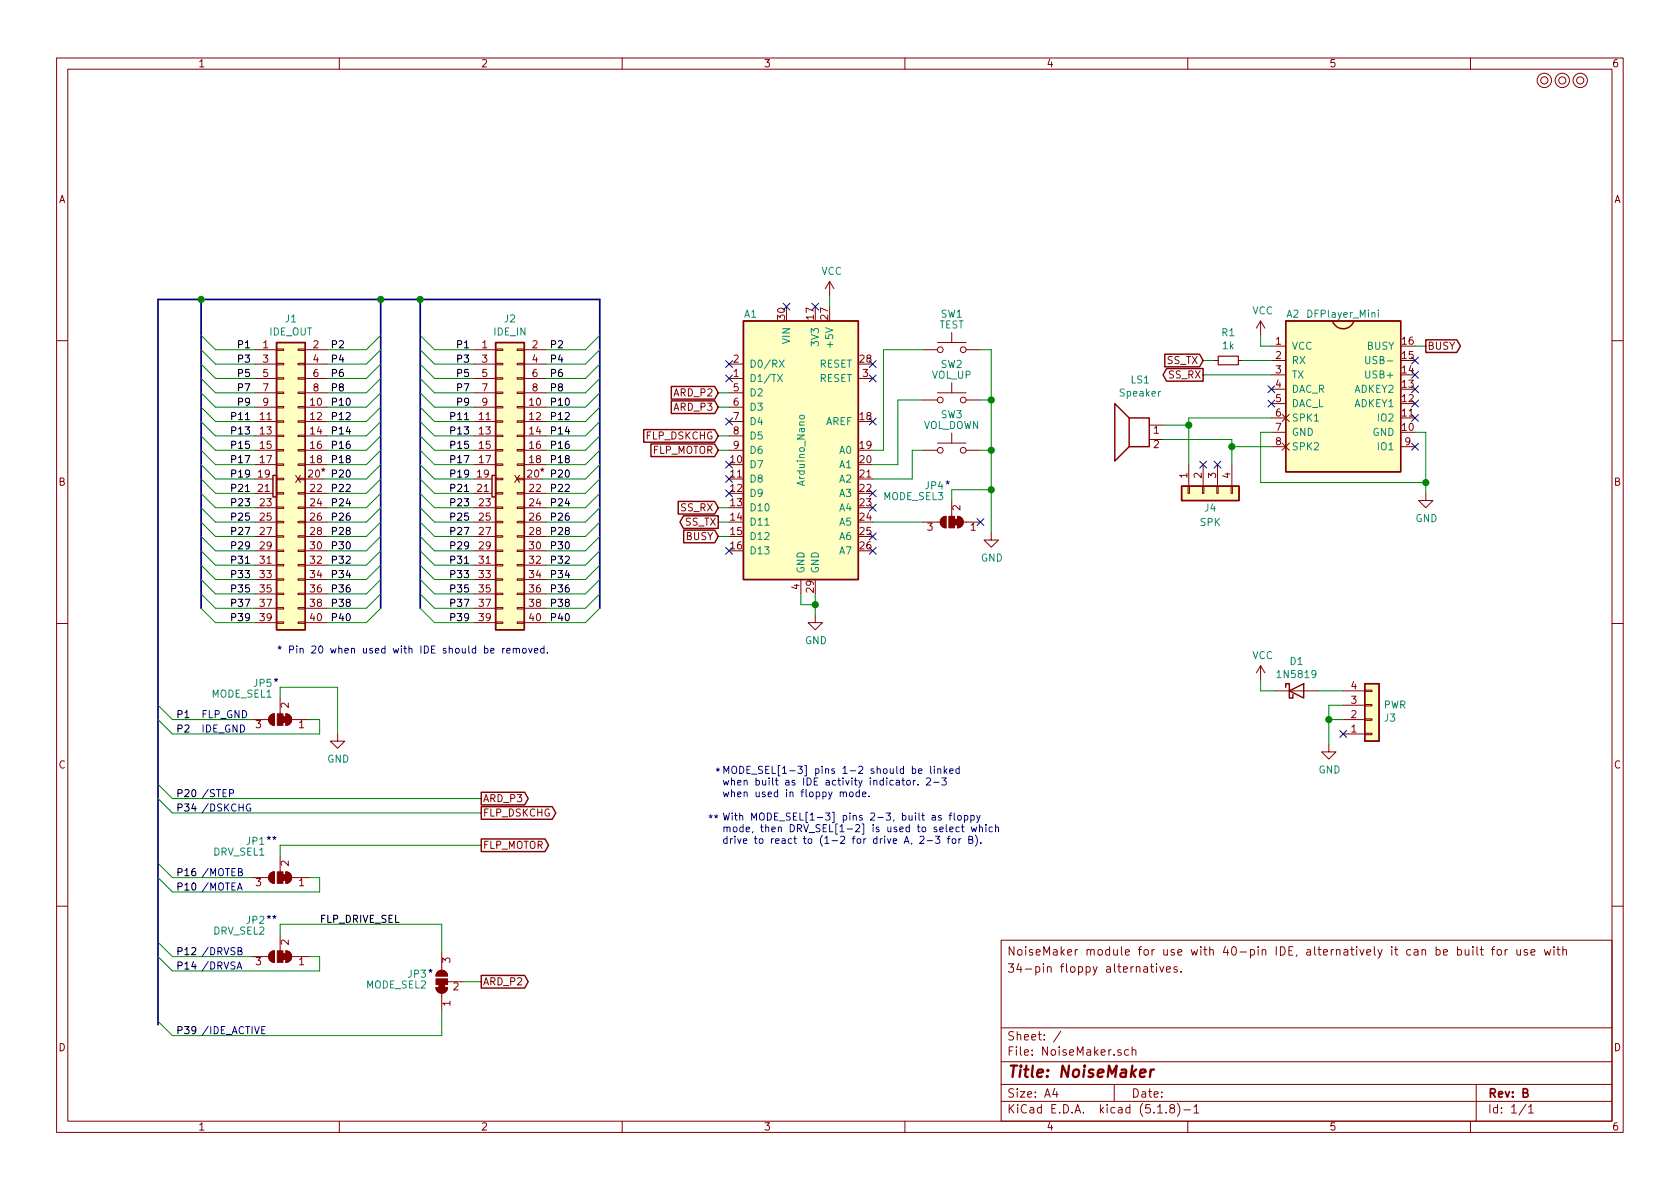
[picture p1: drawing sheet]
<svg xmlns="http://www.w3.org/2000/svg" width="297mm" height="210mm" viewBox="0 0 297 210" stroke-linecap="round" stroke-linejoin="round" font-family="sans-serif">
<g fill="none" stroke="#840000" stroke-width=".18">
<path d="M10 10.3h277v189.9h-277zM12 12.2h273v186.1h-273zM60 10.3v1.9M110 10.3v1.9M160 10.3v1.9M210 10.3v1.9M260 10.3v1.9M146.7 49.8l-.8 1.2M146.7 49.8v2.5M146.7 49.8l.7 1.2M168.3 58.8v1.8M222.9 56.8l-.8 1.2"/>
<path d="M222.9 56.8v2.5M222.9 56.8l.7 1.2M10 60.2h2M45.1 61.8h3.8M45.1 72h3.8M45.1 74.5h3.8M45.1 77.1h3.8M45.1 79.6h3.8M45.1 64.4h3.8M45.1 66.9h3.8M45.1 69.5h3.8M48.9 79.5h1.3v.3h-1.3z"/>
<path d="M48.9 77h1.3v.2h-1.3zM48.9 74.4h1.3v.3h-1.3zM48.9 71.9h1.3v.2h-1.3zM48.9 69.3h1.3v.3h-1.3zM48.9 66.8h1.3v.3h-1.3zM48.9 64.3h1.3v.2h-1.3zM48.9 61.7h1.3v.3h-1.3zM52.7 79.5h1.3v.3h-1.3zM52.7 77h1.3v.2h-1.3zM52.7 74.4h1.3v.3h-1.3zM52.7 71.9h1.3v.2h-1.3zM52.7 69.3h1.3v.3h-1.3z"/>
<path d="M52.7 66.8h1.3v.3h-1.3zM52.7 64.3h1.3v.2h-1.3zM52.7 61.7h1.3v.3h-1.3zM54 61.8h3.8M54 72h3.8M54 74.5h3.8M54 77.1h3.8M54 79.6h3.8M54 64.4h3.8M54 66.9h3.8M54 69.5h3.8M83.8 61.8h3.8"/>
<path d="M83.8 72h3.8M83.8 74.5h3.8M83.8 77.1h3.8M83.8 79.6h3.8M83.8 64.4h3.8M83.8 66.9h3.8M83.8 69.5h3.8M87.6 79.5h1.3v.3h-1.3zM87.6 77h1.3v.2h-1.3zM87.6 74.4h1.3v.3h-1.3zM87.6 71.9h1.3v.2h-1.3zM87.6 69.3h1.3v.3h-1.3z"/>
<path d="M87.6 66.8h1.3v.3h-1.3zM87.6 64.3h1.3v.2h-1.3zM87.6 61.7h1.3v.3h-1.3zM91.4 79.5h1.3v.3h-1.3zM91.4 77h1.3v.2h-1.3zM91.4 74.4h1.3v.3h-1.3zM91.4 71.9h1.3v.2h-1.3zM91.4 69.3h1.3v.3h-1.3zM91.4 66.8h1.3v.3h-1.3zM91.4 64.3h1.3v.2h-1.3zM91.4 61.7h1.3v.3h-1.3zM92.7 61.8h3.8"/>
<path d="M92.7 72h3.8M92.7 74.5h3.8M92.7 77.1h3.8M92.7 79.6h3.8M92.7 64.4h3.8M92.7 66.9h3.8M92.7 69.5h3.8M128.9 72h2.5M128.9 74.5h2.5M128.9 77.1h2.5M128.9 79.6h2.5M128.9 64.4h2.5"/>
<path d="M128.9 66.9h2.5M128.9 69.5h2.5M151.8 66.9h2.5M163.2 61.8h2.5M163.2 79.6h2.5M163.2 70.7h2.5M165.7 69.5h5.1M165.7 78.4h5.1M165.7 60.6h5.1M168.3 67.7v1.8M168.3 76.6v1.8M170.8 61.8h2.6"/>
<path d="M170.8 79.6h2.6M170.8 70.7h2.6M203.2 75.2h2.5M203.2 77.7h2.5M214.6 63.7h.8M218.9 63.7h.8M224.8 63.7h2.5M224.8 61.2h2.5M224.8 66.3h2.5M224.8 68.8h2.5M224.8 71.4h2.5M224.8 73.9h2.5"/>
<path d="M224.8 76.4h2.5M224.8 79h2.5M226.7 73.3l1.3 1.2M226.7 78.4l1.3 1.2M228 73.3l-1.3 1.2M228 78.4l-1.3 1.2M247.6 79h2.6M285 60.2h2M45.1 92.3h3.8M45.1 82.2h3.8M45.1 84.7h3.2M45.1 87.2h3.2"/>
<path d="M45.1 89.8h3.8M45.1 94.9h3.8M45.1 97.4h3.8M45.1 99.9h3.8M48.9 99.8h1.3v.3h-1.3zM48.9 97.3h1.3v.2h-1.3zM48.9 94.7h1.3v.3h-1.3zM48.9 92.2h1.3v.3h-1.3zM48.9 89.7h1.3v.2h-1.3zM48.9 87.1h1.3v.3h-1.3zM48.9 84.6h1.3v.2h-1.3zM48.9 82h1.3v.3h-1.3z"/>
<path d="M52.7 99.8h1.3v.3h-1.3zM52.7 97.3h1.3v.2h-1.3zM52.7 94.7h1.3v.3h-1.3zM52.7 92.2h1.3v.3h-1.3zM52.7 89.7h1.3v.2h-1.3zM52.7 87.1h1.3v.3h-1.3zM52.7 84.6h1.3v.2h-1.3zM52.7 82h1.3v.3h-1.3zM54 92.3h3.8M54 82.2h3.8M54 84.7h3.1M54 87.2h3.8"/>
<path d="M54 89.8h3.8M54 94.9h3.8M54 97.4h3.8M54 99.9h3.8M83.8 92.3h3.8M83.8 82.2h3.8M83.8 84.7h3.2M83.8 87.2h3.2M83.8 89.8h3.8M83.8 94.9h3.8M83.8 97.4h3.8M83.8 99.9h3.8"/>
<path d="M87.6 99.8h1.3v.3h-1.3zM87.6 97.3h1.3v.2h-1.3zM87.6 94.7h1.3v.3h-1.3zM87.6 92.2h1.3v.3h-1.3zM87.6 89.7h1.3v.2h-1.3zM87.6 87.1h1.3v.3h-1.3zM87.6 84.6h1.3v.2h-1.3zM87.6 82h1.3v.3h-1.3zM91.4 99.8h1.3v.3h-1.3zM91.4 97.3h1.3v.2h-1.3zM91.4 94.7h1.3v.3h-1.3zM91.4 92.2h1.3v.3h-1.3z"/>
<path d="M91.4 89.7h1.3v.2h-1.3zM91.4 87.1h1.3v.3h-1.3zM91.4 84.6h1.3v.2h-1.3zM91.4 82h1.3v.3h-1.3zM92.7 92.3h3.8M92.7 82.2h3.8M92.7 84.7h3.2M92.7 87.2h3.8M92.7 89.8h3.8M92.7 94.9h3.8M92.7 97.4h3.8M92.7 99.9h3.8"/>
<path d="M163.2 92.3h3M166.6 91.5l.7-.2v2a1.02 1.02 0 0 1-1-.6 1.02 1.02 0 0 1 .3-1.2zM168.3 88.5v2.8M169.3 91.3a1.02 1.02 0 0 1 1 1 1.02 1.02 0 0 1-1 1zM170.3 92.3h3.1M175.3 94.2v1.3h1.2l-1.2 1.3-1.3-1.3h1.3M210.1 86h.2v1.2h-.2zM210.2 82.2v3.8M212.6 86h.3v1.2h-.3zM212.7 82.2v3.8M215.1 86h.3v1.2h-.3zM215.3 82.2v3.8"/>
<path d="M217.7 86h.2v1.2h-.2zM217.8 82.2v3.8M252.1 87.2v1.3h1.3l-1.3 1.3-1.3-1.3h1.3M10 110.3h2M45.1 102.5h3.8M45.1 105h3.8M45.1 107.6h3.8M45.1 110.1h3.8M48.9 110h1.3v.2h-1.3zM48.9 107.4h1.3v.3h-1.3zM48.9 104.9h1.3v.3h-1.3zM48.9 102.4h1.3v.2h-1.3z"/>
<path d="M52.7 110h1.3v.2h-1.3zM52.7 107.4h1.3v.3h-1.3zM52.7 104.9h1.3v.3h-1.3zM52.7 102.4h1.3v.2h-1.3zM54 102.5h3.8M54 105h3.8M54 107.6h3.8M54 110.1h3.8M83.8 102.5h3.8M83.8 105h3.8M83.8 107.6h3.8M83.8 110.1h3.8"/>
<path d="M87.6 110h1.3v.2h-1.3zM87.6 107.4h1.3v.3h-1.3zM87.6 104.9h1.3v.3h-1.3zM87.6 102.4h1.3v.2h-1.3zM91.4 110h1.3v.2h-1.3zM91.4 107.4h1.3v.3h-1.3zM91.4 104.9h1.3v.3h-1.3zM91.4 102.4h1.3v.2h-1.3zM92.7 102.5h3.8M92.7 105h3.8M92.7 107.6h3.8M92.7 110.1h3.8"/>
<path d="M141.6 102.5v2.5M144.1 108.8v1.3h1.3l-1.3 1.3-1.2-1.3h1.2M222.9 117.7v2.6M222.9 117.7l-.8 1.3M222.9 117.7l.7 1.3M285 110.3h2M44.4 127.2h3.1M47.7 126.6l.5-.3 .3-.1v2.1a1.03 1.03 0 0 1-.9-.6 1.03 1.03 0 0 1 .1-1.1zM49.5 123.4v2.8M50.5 126.2a1.02 1.02 0 0 1 1.1 1 1.02 1.02 0 0 1-1.1 1.1zM51.6 127.2h3M59.7 129.8v1.3h1.3l-1.3 1.2-1.3-1.2h1.3"/>
<path d="M225.4 122.2h7.6M234.9 131.7v1.3h1.3l-1.3 1.2-1.2-1.2h1.2M237.5 127.2h3.8M237.5 129.8h3.8M237.5 124.7h3.8M237.5 122.2h3.8M241.3 122h1.3v.3h-1.3zM241.3 124.6h1.3v.2h-1.3zM241.3 129.7h1.3v.2h-1.3zM241.3 127.1h1.3v.3h-1.3zM44.4 155.2h3.1M47.7 154.5l.5-.3h.3v2a1.03 1.03 0 0 1-.9-.6 1.03 1.03 0 0 1 .1-1.1z"/>
<path d="M49.5 151.4v2.8M50.5 154.2a1.02 1.02 0 0 1 1.1 1 1.02 1.02 0 0 1-1.1 1zM51.6 155.2h3M10 160.2h2M44.4 169.2h3.1M47.9 168.4l.6-.3v2.1a1.02 1.02 0 0 1-1-.7 1.02 1.02 0 0 1 .4-1.1zM49.5 165.3v2.8M50.5 168.1a1.02 1.02 0 0 1 1.1 1.1 1.02 1.02 0 0 1-1.1 1zM51.6 169.2h3M77.1 174.6h2a1.02 1.02 0 0 1-1 1 1.02 1.02 0 0 1-1-1zM77.3 171.9a1.02 1.02 0 0 1 1.2-.3 1.02 1.02 0 0 1 .6 1h-2zM78.1 168.5v3.1"/>
<path d="M78.1 175.6v3.1M79.1 173.6h2.8M177 166.3h108v32h-108zM202.3 171h.5l.1 .9M202.9 171.3l-.5 .1-.2 .2 .2 .3h.5M203.4 170.9h.6M203.6 170.4v1.3l.4 .2M204.5 170.4v.2M204.5 170.9v1M205.1 170.9l.3 1 .4-1M206.2 171.4l.8-.1-.1-.3-.4-.1-.3 .2 .1 .8h.6M208.1 171l-.4-.1-.2 .2 .1 .3 .5 .1v.4h-.6"/>
<path d="M208.8 171.8v.1M255.2 168.4l.7-.1v-.3l-.5-.1-.2 .2 .1 .7h.6M257.7 168l.4-.1 .3 .3-.1 .6-.2 .1-.4-.1M257.7 167.4v1.5M259.1 167.9v.8a.39 .39 0 0 0 .6 .1M259.7 167.9v1M260.4 167.4v.2M260.4 167.9v1M261.1 167.4v1.3l.2 .2M261.7 167.9h.6M261.9 167.4v1.3l.4 .2M263.7 167.9h.6"/>
<path d="M264.3 167.4l-.4 .2v1.3M264.8 168l.2-.1 .4 .1 .1 .6-.1 .2-.4 .1-.2-.1zM266.1 167.9v1M266.5 167.9l-.4 .3M268.2 167.9l.1 .9 .3 .1 .2-.1M268.8 167.9v1M270.1 168a.37 .37 0 0 0-.6 .1v.2l.6 .2v.1l-.2 .3-.4-.1M270.7 168.4l.7-.1-.1-.3-.4-.1-.2 .2 .1 .7h.5M273 167.9l.3 1 .3-.7 .3 .7 .3-1M274.8 167.4v.2M274.8 167.9v1M275.3 167.9h.5"/>
<path d="M275.5 167.4v1.3l.3 .2M276.3 168l.3-.1 .3 .1 .1 .9M276.3 167.4v1.5M285 160.2h2M60 198.3v1.9M110 198.3v1.9M160 198.3v1.9M177 194.8h108M177 191.8h108M177 187.8h108M177 181.8h108M186.5 192.5l-.4 1h1"/>
<path d="M186.8 193v1M187.6 182.3l-1.3 2M197 191.8v3M198.2 185.7a.37 .37 0 0 0-.6 .1l.1 .2 .5 .2 .1 .1-.3 .3-.4-.1M199.5 185.7l-.4-.1-.3 .3 .1 .6 .2 .1 .4-.1M200.2 185.7h.1a.37 .37 0 0 1 .5 .1v.8M200.2 185.1v1.5M204.7 196.8h.8M206.2 196.7v.1M207.1 196l-.3-.3 .2-.3a.48 .48 0 0 1 .6 .1l-.1 .4a.52 .52 0 0 0-.6 .2 .52 .52 0 0 0 .1 .6l.4 .1 .2-.1 .1-.4-.3-.3M208.2 195.1a1.71 1.71 0 0 1 0 2.3M209.3 196.3h1.2"/>
<path d="M210 198.3v1.9M211.1 195.8l.4-.5v1.5M211.1 196.8h.9M260 198.3v1.9M261 191.8v6.5M269.8 195.2l-1.2 2M270.3 195.8l.4-.5v1.5M270.3 196.8h.8"/>
<circle cx="273" cy="14.2" r=".63"/>
<circle cx="273.1" cy="14.2" r="1.27"/>
<circle cx="276.2" cy="14.2" r=".63"/>
<circle cx="276.2" cy="14.2" r="1.27"/>
<circle cx="279.4" cy="14.2" r=".63"/>
<circle cx="279.4" cy="14.2" r="1.27"/>
<circle cx="166.2" cy="61.8" r=".51"/>
<circle cx="166.2" cy="70.7" r=".51"/>
<circle cx="166.2" cy="79.6" r=".51"/>
<circle cx="170.3" cy="61.8" r=".51"/>
<circle cx="170.3" cy="79.6" r=".51"/>
<circle cx="170.3" cy="70.7" r=".51"/>
</g>
<path d="M201.6 189.8l.9-.2v-.4h-.8l-.2 1 .3 .2 .6-.1M203.5 189.1l-.2 1.3M204 189.1a.54 .54 0 0 0-.6 .4" fill="none" stroke="#840000" stroke-width=".41"/>
<g fill="#840000" stroke="#840000" stroke-width=".18">
<path d="M169.3 91.3a1.02 1.02 0 0 1 1 1 1.02 1.02 0 0 1-1 1z"/>
<path d="M166.6 91.5l.7-.2v2a1.02 1.02 0 0 1-1-.6 1.02 1.02 0 0 1 .3-1.2z"/>
<path d="M168.8 91.8h.5v1h-.5z"/>
<path d="M167.8 91.3h1v2h-1z"/>
<path d="M50.5 168.1a1.02 1.02 0 0 1 1.1 1.1 1.02 1.02 0 0 1-1.1 1z"/>
<path d="M47.9 168.4l.6-.3v2.1a1.02 1.02 0 0 1-1-.7 1.02 1.02 0 0 1 .4-1.1z"/>
<path d="M50 168.7h.5v1h-.5z"/>
<path d="M49 168.1h1v2.1h-1z"/>
<path d="M50.5 154.2a1.02 1.02 0 0 1 1.1 1 1.02 1.02 0 0 1-1.1 1z"/>
<path d="M47.7 154.5l.5-.3h.3v2a1.03 1.03 0 0 1-.9-.6 1.03 1.03 0 0 1 .1-1.1z"/>
<path d="M50 154.7h.5v1h-.5z"/>
<path d="M49 154.2h1v2h-1z"/>
<path d="M77.1 174.6h2a1.02 1.02 0 0 1-1 1 1.02 1.02 0 0 1-1-1z"/>
<path d="M77.3 171.9a1.02 1.02 0 0 1 1.2-.3 1.02 1.02 0 0 1 .6 1h-2z"/>
<path d="M77.6 174.1h1v.5h-1z"/>
<path d="M77.1 173.1h2v1h-2z"/>
<path d="M50.5 126.2a1.02 1.02 0 0 1 1.1 1 1.02 1.02 0 0 1-1.1 1.1z"/>
<path d="M47.7 126.6l.5-.3 .3-.1v2.1a1.03 1.03 0 0 1-.9-.6 1.03 1.03 0 0 1 .1-1.1z"/>
<path d="M50 126.7h.5v1.1h-.5z"/>
<path d="M49 126.2h1v2.1h-1z"/>
</g>
<g fill="#ffffc2" stroke="#ffffc2" stroke-width=".18">
<path d="M208.9 86h10.2v2.5h-10.2z"/>
<path d="M48.9 60.6h5.1v50.8h-5.1z"/>
<path d="M87.6 60.6h5.1v50.8h-5.1z"/>
<path d="M241.3 120.9h2.5v10.2h-2.5z"/>
<path d="M131.4 56.8h20.4v45.7h-20.4z"/>
<path d="M227.3 56.8h20.3v26.6h-20.3z"/>
</g>
<g fill="none" stroke="#840000" stroke-width=".25">
<path d="M131.4 56.8h20.4v45.7h-20.4zM227.3 56.8h20.3v26.6h-20.3zM235.6 56.8a2.01 2.01 0 0 0 1.9 1.3 2.01 2.01 0 0 0 1.9-1.3M48.9 60.6h5.1v50.8h-5.1zM87.6 60.6h5.1v50.8h-5.1zM113.8 76h12.6l.6 1.1-.6 1.1h-12.6zM115.1 78.5h11.3l.6 1.1-.6 1.1h-11.3zM118.7 70.9h7.7l.6 1.1-.6 1.1h-7.7zM118.7 68.3h7.7l.6 1.2-.6 1.1h-7.7zM199.6 73.9h3.6v5.1h-3.6zM199.6 73.9l-2.5-2.5v10.1l2.5-2.5M205.9 62.6h6.2l.6 1.1-.6 1.2h-6.2z"/>
<path d="M206.3 65.2h6.4v2.2h-6.4l-.7-1.1zM252.1 60.1h5.5l.6 1.1-.6 1.1h-5.5zM48.3 84.1h.6v3.8h-.6zM87 84.1h.6v3.8h-.6zM119.9 88.7h6.5l.6 1.1-.6 1.1h-6.5zM120.9 91.2h6.1v2.2h-6.1l-.7-1.1zM120.9 93.7h5.5l.6 1.2-.6 1.1h-5.5zM208.9 86h10.2v2.5h-10.2zM227.3 121.5v-.6h.7v2.5h.6v-.6M228 122.2l2.5-1.3v2.5zM241.3 120.9h2.5v10.2h-2.5zM85.1 142.6h12.5l.7 1.2-.7 1.1h-12.5z"/>
<path d="M85.1 140.1h7.7l.6 1.1-.6 1.1h-7.7zM85.1 148.4h11.3l.6 1.1-.6 1.1h-11.3zM85.1 172.5h7.7l.6 1.1-.6 1.1h-7.7z"/>
</g>
<path d="M215.4 63h3.5v1.5h-3.5z" fill="none" stroke="#840000" stroke-width=".2"/>
<path d="M243.7 54.8v.2M243.7 55.3v.8M137.5 66.2l.8 1.3M137.8 63.7l.8 1.2M138.3 66.2l-.8 1.3M138.6 63.7l-.8 1.2M141.4 73.5h.7l.1 .2v.3l-.6 .1-.2-.3zM241.5 63v1.1l.2 .2h.3l.2-.2v-1.1" fill="none" stroke="#008484" stroke-width=".18"/>
<path d="M35.6 53v54.6M67.3 53v54.6M74.3 53v54.6M106 107.6v-54.6h-78.1v128.2" fill="none" stroke="#000084" stroke-width=".3"/>
<g fill="none" stroke="#008400" stroke-width=".18">
<path d="M35.6 59.3l2.5 2.5h7M67.3 59.3l-2.5 2.5h-7M74.3 59.3l2.5 2.5h7M106 59.3l-2.5 2.5h-7M146.7 52.3v1.9M222.9 59.3v1.9h1.9M35.6 69.5l2.5 2.5h7M35.6 72l2.5 2.5h7M35.6 74.5l2.5 2.6h7M35.6 77.1l2.5 2.5h7M35.6 79.6l2.5 2.6h7M35.6 66.9l2.5 2.6h7"/>
<path d="M35.6 61.8l2.5 2.6h7M35.6 64.4l2.5 2.5h7M67.3 69.5l-2.5 2.5h-7M67.3 72l-2.5 2.5h-7M67.3 74.5l-2.5 2.6h-7M67.3 77.1l-2.5 2.5h-7M67.3 79.6l-2.5 2.6h-7M67.3 66.9l-2.5 2.6h-7M67.3 61.8l-2.5 2.6h-7M67.3 64.4l-2.5 2.5h-7M74.3 69.5l2.5 2.5h7M74.3 72l2.5 2.5h7"/>
<path d="M74.3 74.5l2.5 2.6h7M74.3 77.1l2.5 2.5h7M74.3 79.6l2.5 2.6h7M74.3 66.9l2.5 2.6h7M74.3 61.8l2.5 2.6h7M74.3 64.4l2.5 2.5h7M106 69.5l-2.5 2.5h-7M106 72l-2.5 2.5h-7M106 74.5l-2.5 2.6h-7M106 77.1l-2.5 2.5h-7M106 79.6l-2.5 2.6h-7M106 66.9l-2.5 2.6h-7"/>
<path d="M106 61.8l-2.5 2.6h-7M106 64.4l-2.5 2.5h-7M127 72h1.9M127 77.1h1.9M127 79.6h1.9M127 69.5h1.9M163.2 61.8h-7v17.8h-1.9M163.2 79.6h-1.9v5.1h-7M163.2 70.7h-4.5v11.5h-4.4M173.4 79.6h1.9M173.4 61.8h1.9v32.4M173.4 70.7h1.9"/>
<path d="M205.7 75.2h4.5M205.7 77.7h12.1v4.5M212.7 63.7h1.9M212.7 66.3h12.1M217.8 79h7M219.7 63.7h5.1M224.8 76.4h-1.9v8.9h29.2M224.8 73.9h-14.6v8.3M250.2 76.4h1.9v10.8M250.2 61.2h1.9M35.6 84.7l2.5 2.5h7M35.6 87.2l2.5 2.6h7"/>
<path d="M35.6 89.8l2.5 2.5h7M35.6 92.3l2.5 2.6h7M35.6 94.9l2.5 2.5h7M35.6 97.4l2.5 2.5h7M35.6 99.9l2.5 2.6h7M35.6 82.2l2.5 2.5h7M67.3 84.7l-2.5 2.5h-7M67.3 87.2l-2.5 2.6h-7M67.3 89.8l-2.5 2.5h-7M67.3 92.3l-2.5 2.6h-7M67.3 94.9l-2.5 2.5h-7M67.3 97.4l-2.5 2.5h-7"/>
<path d="M67.3 99.9l-2.5 2.6h-7M67.3 82.2l-2.5 2.5h-7.7M74.3 84.7l2.5 2.5h7M74.3 87.2l2.5 2.6h7M74.3 89.8l2.5 2.5h7M74.3 92.3l2.5 2.6h7M74.3 94.9l2.5 2.5h7M74.3 97.4l2.5 2.5h7M74.3 99.9l2.5 2.6h7M74.3 82.2l2.5 2.5h7M106 84.7l-2.5 2.5h-7M106 87.2l-2.5 2.6h-7"/>
<path d="M106 89.8l-2.5 2.5h-7M106 92.3l-2.5 2.6h-7M106 94.9l-2.5 2.5h-7M106 97.4l-2.5 2.5h-7M106 99.9l-2.5 2.6h-7M106 82.2l-2.5 2.5h-7.6M127 89.8h1.9M127 92.3h1.9M127 94.9h1.9M154.3 92.3h8.9M175.3 86.6h-7v1.9M35.6 107.6l2.5 2.5h7"/>
<path d="M35.6 102.5l2.5 2.5h7M35.6 105l2.5 2.6h7M67.3 107.6l-2.5 2.5h-7M67.3 102.5l-2.5 2.5h-7M67.3 105l-2.5 2.6h-7M74.3 107.6l2.5 2.5h7M74.3 102.5l2.5 2.5h7M74.3 105l2.5 2.6h7M106 107.6l-2.5 2.5h-7M106 102.5l-2.5 2.5h-7M106 105l-2.5 2.6h-7M141.6 105v1.9h2.5"/>
<path d="M144.1 105v3.8M27.9 127.2l2.6 2.6h26v-2.6h-1.9M27.9 124.7l2.6 2.5h13.9M27.9 138.7l2.6 2.5h54.6M49.5 123.4v-1.9h10.2v8.3M222.9 120.3v1.9h2.5M233 122.2h4.5M234.9 127.2h2.6M237.5 124.7h-2.6v7M27.9 155.2l2.6 2.5h26v-2.5h-1.9M27.9 152.6l2.6 2.6h13.9M27.9 141.2l2.6 2.6h54.6"/>
<path d="M85.1 149.5h-35.6v1.9M27.9 166.6l2.6 2.6h13.9M27.9 169.2l2.6 2.5h26v-2.5h-1.9M49.5 165.3v-1.9h28.6v5.1M78.1 178.7v4.4h-47.6l-2.6-2.5M81.9 173.6h3.2"/>
</g>
<g fill="none" stroke="#0000c2" stroke-width=".18">
<path d="M88.9 114.6v.9M89.2 114.6l-.3 .3M89.6 115.1l.6-.1-.1-.3-.3-.1-.2 .2 .1 .6h.4M90.8 114.8l.1-.2 .3 .1 .1 .8M90.8 114.6v.9M91.3 114.8l.2-.2 .3 .1v.8M92.4 114.8l.2-.2 .4 .2v.5l-.1 .1-.3 .1-.2-.1zM93.5 114.6l.3 .9 .3-.9M94.5 115.1l.6-.1-.1-.3-.3-.1-.2 .2 .1 .6h.4M96.2 114.7l-.4-.1-.2 .3 .1 .5h.5M96.2 114.2v1.3M96.8 115.4v.1"/>
<path d="M151.9 139.6v1.3M158.5 138h.5v.8M159 138.3h-.4l-.2 .2 .1 .3h.5M159.5 138h.4M159.6 137.6v1.1l.3 .1M160.4 138.1l.1-.1 .4 .1 .1 .5-.2 .2h-.3l-.1-.1zM161.3 136l.4-.1 .2 .3-.1 .5h-.5M161.5 138v.8M161.9 138l-.4 .2M162.3 138.7v.1M162.4 136.3l.6-.1v-.2l-.4-.1-.2 .2 .1 .6h.5M163.8 137.7l.5-.1 .2 .3-.7 .9h.7"/>
<path d="M164.5 135.5v1.1l.2 .2M165.1 138.3h.9M165.2 135.5v.1M165.2 135.9v.9M165.8 136.1l.2-.2 .3 .1v.8M165.8 135.9v.9M166.5 137.6h.8l-.4 .4 .4 .2v.5l-.2 .1-.6-.1M167 135.5v1.3M167.1 136.3l.3 .5M167.4 135.9l-.4 .5M167.9 136.3l.6-.1v-.2l-.4-.1-.2 .2 .1 .6h.5M169.6 136l-.4-.1-.2 .3 .1 .5h.5"/>
<path d="M169.6 135.5v1.3M40.6 140.3l.6-.1v-.5l-.1-.1h-.5v1.3M44.3 142.2a.59 .59 0 0 0-.8 .6 .59 .59 0 0 0 .8 .6v-.5h-.2M149.1 140.2l.2-.2 .3 .1 .1 .8M150.3 140.1l.3-.1 .2 .2-.1 .6-.3 .1-.2-.2zM151.9 140.1l-.3-.1-.3 .3 .2 .5h.4M152.5 140.5l.6-.1-.1-.3-.3-.1-.2 .2 .1 .6h.4M153.6 140.8v.1M162.7 148l.4-.1 .3 .3-.1 .2-.7 .7h.8M163.9 148.7h1M164.8 144.2h.5l.1 .8M165.4 144.5h-.5l-.1 .2v.3h.6"/>
<path d="M165.4 147.9h.8l-.5 .5 .4 .1 .1 .4-.3 .2-.5-.1M166.4 144.2h-.3l-.2 .2 .1 .1 .4 .2v.3h-.5M167.3 145.8v1.1l.2 .2M167.5 148.3h.5M167.8 144.2h.5M167.9 146.7l.6-.1v-.3l-.4-.1-.2 .2 .1 .6h.5M168 147.9l-.3 .2v1M168.3 143.8l-.3 .1v1.1M168.5 148.4l.3-.1 .2 .2-.1 .6h-.3l-.2-.1zM168.7 143.8v1.1l.2 .1M169.4 144.2h.3l.3 .2-.2 .6h-.3l-.1-.1zM169.5 148.3v.8"/>
<path d="M169.6 146.3l-.4-.1-.2 .3 .1 .5h.5M169.9 148.3l-.4 .2M170 146.2h.5M170.2 145.8v1.1l.3 .2M170.5 144.2h.4l.2 .2-.1 .6h-.5M170.5 144.2v1.3M171.3 148.5l.6-.1v-.4l-.6-.1v1.2h.5l.2-.2v-.2l-.3-.2M171.7 144.2h.3l.3 .2-.1 .6h-.5M171.7 144.2v1.3M171.7 146.2l.3 .9 .2-.6 .2 .6 .3-.9M172.4 147.7a1.4 1.4 0 0 1 0 1.9M172.7 144.2l.3 .8"/>
<path d="M173.2 146.4l.2-.2 .3 .1v.8M173.2 145.8v1.3M173.3 144.2l-.4 1.1-.2 .2M173.4 149v.1M174.3 145.8v.1M174.3 146.2v.9M175.5 146.3l-.4-.1-.2 .3 .1 .5h.5M176 146.4l.2-.2 .3 .1 .1 .8M176 145.8v1.3M41.9 171.4l.4-1.3 .4 1.3M42.1 168.2l.5-.1 .1-.4-.6-.1v1.2h.5l.2-.2v-.2l-.3-.2M46.9 181.5h-.6v1.3h.6"/>
</g>
<g fill="#008400" stroke="#008400" stroke-width=".25">
<circle cx="144.1" cy="106.9" r=".51"/>
<circle cx="67.3" cy="53" r=".51"/>
<circle cx="74.3" cy="53" r=".51"/>
<circle cx="235" cy="127.2" r=".51"/>
<circle cx="252.1" cy="85.3" r=".51"/>
<circle cx="175.3" cy="70.7" r=".51"/>
<circle cx="175.3" cy="79.6" r=".51"/>
<circle cx="217.8" cy="79" r=".51"/>
<circle cx="210.2" cy="75.2" r=".51"/>
<circle cx="35.6" cy="53" r=".51"/>
<circle cx="175.3" cy="86.6" r=".51"/>
</g>
<g fill="none" stroke="#000084" stroke-width=".18">
<path d="M138.5 53.6l1.2 1.2M139.7 53.6l-1.2 1.2M143.5 53.6l1.3 1.2M144.8 53.6l-1.3 1.2M128.3 63.8l1.2 1.2M128.3 66.3l1.2 1.2M128.3 73.9l1.2 1.3M129.5 63.8l-1.2 1.2M129.5 66.3l-1.2 1.2M129.5 73.9l-1.2 1.3M153.7 63.8l1.2 1.2M153.7 73.9l1.2 1.3"/>
<path d="M153.7 66.3l1.2 1.2M154.9 73.9l-1.2 1.3M154.9 66.3l-1.2 1.2M154.9 63.8l-1.2 1.2M224.2 70.8l1.2 1.2M224.2 68.2l1.2 1.2M225.4 70.8l-1.2 1.2M225.4 68.2l-1.2 1.2M249.6 70.8l1.2 1.2M249.6 78.4l1.2 1.2M249.6 73.3l1.2 1.2M249.6 68.2l1.2 1.2"/>
<path d="M249.6 65.7l1.2 1.2M249.6 63.1l1.2 1.3M250.8 70.8l-1.2 1.2M250.8 78.4l-1.2 1.2M250.8 73.3l-1.2 1.2M250.8 68.2l-1.2 1.2M250.8 65.7l-1.2 1.2M250.8 63.1l-1.2 1.3M128.3 96.8l1.2 1.2M128.3 81.6l1.2 1.2M128.3 84.1l1.2 1.2M128.3 86.6l1.2 1.3"/>
<path d="M129.5 96.8l-1.2 1.2M129.5 81.6l-1.2 1.2M129.5 84.1l-1.2 1.2M129.5 86.6l-1.2 1.3M153.7 94.3l1.2 1.2M153.7 96.8l1.2 1.2M153.7 86.6l1.2 1.3M153.7 89.2l1.2 1.2M154.9 94.3l-1.2 1.2M154.9 96.8l-1.2 1.2M154.9 86.6l-1.2 1.3M154.9 89.2l-1.2 1.2"/>
<path d="M172.7 91.7l1.3 1.2M174 91.7l-1.3 1.2M212.1 81.6l1.2 1.2M213.3 81.6l-1.2 1.2M214.7 81.6l1.2 1.2M215.9 81.6l-1.2 1.2M236.9 129.2l1.2 1.2M238.1 129.2l-1.2 1.2"/>
</g>
<text font-size="2.8" fill="#840000" x="178" y="190.5">Title: NoiseMaker</text>
<g font-size="2.1" fill="#840000">
<text x="178" y="172">34-pin floppy alternatives.</text>
<text x="178" y="169">NoiseMaker module for use with 40-pin IDE, alternatively it can be built for use with</text>
<text x="178" y="184">Sheet: /</text>
<text x="178" y="186.7">File: NoiseMaker.sch</text>
<text x="178" y="196.9">KiCad E.D.A. kicad (5.1.8)-1</text>
<text x="178" y="194.1">Size: A4</text>
<text x="200" y="194.1">Date:</text>
<text x="263" y="194.1">Rev: B</text>
<text x="263" y="196.9">Id: 1/1</text>
</g>
<g font-size="1.8" fill="#840000">
<text x="35" y="11.9">1</text>
<text x="85" y="11.9">2</text>
<text x="135" y="11.9">3</text>
<text x="185" y="11.9">4</text>
<text x="235" y="11.9">5</text>
<text x="285" y="11.9">6</text>
<text x="10.4" y="35.9">A</text>
<text x="285.4" y="35.9">A</text>
<text x="138.8" y="56.5" transform="rotate(-90 138.8 56.5)">30</text>
<text x="143.9" y="56.5" transform="rotate(-90 143.9 56.5)">17</text>
<text x="146.4" y="56.5" transform="rotate(-90 146.4 56.5)">27</text>
<text x="46.5" y="61.6">1</text>
<text x="46.5" y="64.1">3</text>
<text x="55.4" y="61.6">2</text>
<text x="55.4" y="64.1">4</text>
<text x="85.2" y="61.6">1</text>
<text x="85.2" y="64.1">3</text>
<text x="94.1" y="61.6">2</text>
<text x="94.1" y="64.1">4</text>
<text x="129.7" y="64.1">2</text>
<text x="152.1" y="64.1">28</text>
<text x="206.3" y="64.4">SS_TX</text>
<text x="225.6" y="61">1</text>
<text x="225.6" y="63.5">2</text>
<text x="248" y="63.5">15</text>
<text x="248" y="61">16</text>
<text x="252.3" y="61.8">BUSY</text>
<text x="46.5" y="66.7">5</text>
<text x="46.5" y="69.2">7</text>
<text x="46.5" y="71.7">9</text>
<text x="54.9" y="71.7">10</text>
<text x="55.4" y="66.7">6</text>
<text x="55.4" y="69.2">8</text>
<text x="85.2" y="66.7">5</text>
<text x="85.2" y="69.2">7</text>
<text x="85.2" y="71.7">9</text>
<text x="93.6" y="71.7">10</text>
<text x="94.1" y="66.7">6</text>
<text x="94.1" y="69.2">8</text>
<text x="119.2" y="70.1">ARD_P2</text>
<text x="129.7" y="66.7">1</text>
<text x="129.7" y="69.2">5</text>
<text x="129.7" y="71.7">6</text>
<text x="152.6" y="66.7">3</text>
<text x="206.7" y="66.9">SS_RX</text>
<text x="225.6" y="66">3</text>
<text x="225.6" y="68.6">4</text>
<text x="225.6" y="71.1">5</text>
<text x="248" y="71.1">12</text>
<text x="248" y="68.6">13</text>
<text x="248" y="66">14</text>
<text x="46" y="74.3">11</text>
<text x="46" y="76.8">13</text>
<text x="54.9" y="74.3">12</text>
<text x="54.9" y="76.8">14</text>
<text x="84.8" y="74.3">11</text>
<text x="84.8" y="76.8">13</text>
<text x="93.6" y="74.3">12</text>
<text x="93.6" y="76.8">14</text>
<text x="114.2" y="77.7">FLP_DSKCHG</text>
<text x="119.2" y="72.6">ARD_P3</text>
<text x="129.7" y="74.3">7</text>
<text x="129.7" y="76.8">8</text>
<text x="152.1" y="74.3">18</text>
<text x="204" y="76.7">1</text>
<text x="225.6" y="73.7">6</text>
<text x="225.6" y="76.2">7</text>
<text x="248" y="76.2">10</text>
<text x="248" y="73.7">11</text>
<text x="46" y="79.4">15</text>
<text x="46" y="81.9">17</text>
<text x="54.9" y="79.4">16</text>
<text x="54.9" y="81.9">18</text>
<text x="84.8" y="79.4">15</text>
<text x="84.8" y="81.9">17</text>
<text x="93.6" y="79.4">16</text>
<text x="93.6" y="81.9">18</text>
<text x="115.3" y="80.3">FLP_MOTOR</text>
<text x="129.2" y="81.9">10</text>
<text x="129.7" y="79.4">9</text>
<text x="152.1" y="79.4">19</text>
<text x="152.1" y="81.9">20</text>
<text x="204" y="79.2">2</text>
<text x="225.6" y="78.7">8</text>
<text x="248.4" y="78.7">9</text>
<text x="10.4" y="85.9">B</text>
<text x="45.7" y="84.4">19</text>
<text x="45.7" y="87">21</text>
<text x="46" y="89.5">23</text>
<text x="52.1" y="85.4">X</text>
<text x="54.9" y="87">22</text>
<text x="54.9" y="89.5">24</text>
<text x="84.4" y="84.4">19</text>
<text x="84.4" y="87">21</text>
<text x="84.8" y="89.5">23</text>
<text x="90.9" y="85.4">X</text>
<text x="93.6" y="87">22</text>
<text x="93.6" y="89.5">24</text>
<text x="129.2" y="84.4">11</text>
<text x="129.2" y="87">12</text>
<text x="129.2" y="89.5">13</text>
<text x="152.1" y="84.4">21</text>
<text x="152.1" y="87">22</text>
<text x="152.1" y="89.5">23</text>
<text x="209.9" y="84.6" transform="rotate(-90 209.9 84.6)">1</text>
<text x="212.5" y="84.6" transform="rotate(-90 212.5 84.6)">2</text>
<text x="215" y="84.6" transform="rotate(-90 215 84.6)">3</text>
<text x="217.6" y="84.6" transform="rotate(-90 217.6 84.6)">4</text>
<text x="285.4" y="85.9">B</text>
<text x="46" y="92.1">25</text>
<text x="46" y="94.6">27</text>
<text x="54.9" y="92.1">26</text>
<text x="54.9" y="94.6">28</text>
<text x="84.8" y="92.1">25</text>
<text x="84.8" y="94.6">27</text>
<text x="93.6" y="92.1">26</text>
<text x="93.6" y="94.6">28</text>
<text x="120.4" y="90.4">SS_RX</text>
<text x="121.1" y="93">SS_TX</text>
<text x="121.3" y="95.5">BUSY</text>
<text x="129.2" y="92.1">14</text>
<text x="129.2" y="94.6">15</text>
<text x="152.1" y="92.1">24</text>
<text x="152.1" y="94.6">25</text>
<text x="164" y="93.8">3</text>
<text x="169.8" y="90.3" transform="rotate(-90 169.8 90.3)">2</text>
<text x="171.6" y="93.8">1</text>
<text x="46" y="97.1">29</text>
<text x="46" y="99.7">31</text>
<text x="54.9" y="97.1">30</text>
<text x="54.9" y="99.7">32</text>
<text x="84.8" y="97.1">29</text>
<text x="84.8" y="99.7">31</text>
<text x="93.6" y="97.1">30</text>
<text x="93.6" y="99.7">32</text>
<text x="129.2" y="97.1">16</text>
<text x="152.1" y="97.1">26</text>
<text x="46" y="102.2">33</text>
<text x="46" y="104.8">35</text>
<text x="46" y="107.3">37</text>
<text x="54.9" y="102.2">34</text>
<text x="54.9" y="104.8">36</text>
<text x="54.9" y="107.3">38</text>
<text x="84.8" y="102.2">33</text>
<text x="84.8" y="104.8">35</text>
<text x="84.8" y="107.3">37</text>
<text x="93.6" y="102.2">34</text>
<text x="93.6" y="104.8">36</text>
<text x="93.6" y="107.3">38</text>
<text x="141.4" y="104.2" transform="rotate(-90 141.4 104.2)">4</text>
<text x="143.9" y="104.7" transform="rotate(-90 143.9 104.7)">29</text>
<text x="46" y="109.8">39</text>
<text x="54.9" y="109.8">40</text>
<text x="84.8" y="109.8">39</text>
<text x="93.6" y="109.8">40</text>
<text x="51.1" y="125.2" transform="rotate(-90 51.1 125.2)">2</text>
<text x="238.9" y="124.5">3</text>
<text x="238.9" y="121.9">4</text>
<text x="45.2" y="128.8">3</text>
<text x="52.9" y="128.8">1</text>
<text x="238.9" y="129.5">1</text>
<text x="238.9" y="127">2</text>
<text x="10.4" y="135.9">C</text>
<text x="285.4" y="135.9">C</text>
<text x="85.3" y="141.9">ARD_P3</text>
<text x="85.3" y="144.4">FLP_DSKCHG</text>
<text x="51.1" y="153.1" transform="rotate(-90 51.1 153.1)">2</text>
<text x="85.3" y="150.1">FLP_MOTOR</text>
<text x="45.2" y="156.7">3</text>
<text x="52.9" y="156.7">1</text>
<text x="51.1" y="167.1" transform="rotate(-90 51.1 167.1)">2</text>
<text x="45.2" y="170.7">3</text>
<text x="52.9" y="170.7">1</text>
<text x="79.6" y="170.3" transform="rotate(-90 79.6 170.3)">3</text>
<text x="79.6" y="177.9" transform="rotate(-90 79.6 177.9)">1</text>
<text x="80.2" y="175.1">2</text>
<text x="85.3" y="174.2">ARD_P2</text>
<text x="10.4" y="185.9">D</text>
<text x="285.4" y="185.9">D</text>
<text x="35" y="199.9">1</text>
<text x="85" y="199.9">2</text>
<text x="135" y="199.9">3</text>
<text x="185" y="199.9">4</text>
<text x="235" y="199.9">5</text>
<text x="285" y="199.9">6</text>
</g>
<g font-size="1.8" fill="#008484">
<text x="145.2" y="48.6">VCC</text>
<text x="47.6" y="59.3">IDE_OUT</text>
<text x="50.5" y="57">J1</text>
<text x="87.3" y="59.3">IDE_IN</text>
<text x="89.2" y="57">J2</text>
<text x="131.6" y="56.2">A1</text>
<text x="166" y="58.1">TEST</text>
<text x="166.4" y="56.2">SW1</text>
<text x="216.1" y="59.5">R1</text>
<text x="221.4" y="55.6">VCC</text>
<text x="227.5" y="56.2">A2</text>
<text x="231.4" y="56.2">DFPlayer_Mini</text>
<text x="132.5" y="65">D0/RX</text>
<text x="139.7" y="60.7" transform="rotate(-90 139.7 60.7)">VIN</text>
<text x="144.8" y="60.9" transform="rotate(-90 144.8 60.9)">3V3</text>
<text x="144.9" y="65">RESET</text>
<text x="147.3" y="61" transform="rotate(-90 147.3 61)">+5V</text>
<text x="166.4" y="65.1">SW2</text>
<text x="216.2" y="61.8">1k</text>
<text x="228.3" y="61.8">VCC</text>
<text x="228.3" y="64.4">RX</text>
<text x="241.7" y="61.8">BUSY</text>
<text x="242.3" y="64.4">USB-</text>
<text x="132.5" y="67.6">D1/TX</text>
<text x="132.5" y="70.1">D2</text>
<text x="144.9" y="67.6">RESET</text>
<text x="164.7" y="67">VOL_UP</text>
<text x="198.1" y="70.1">Speaker</text>
<text x="200" y="67.8">LS1</text>
<text x="228.3" y="66.9">TX</text>
<text x="228.3" y="69.5">DAC_R</text>
<text x="239.5" y="69.5">ADKEY2</text>
<text x="241.9" y="66.9">USB+</text>
<text x="132.5" y="72.6">D3</text>
<text x="132.5" y="75.2">D4</text>
<text x="132.5" y="77.7">D5</text>
<text x="145.9" y="75.2">AREF</text>
<text x="163.2" y="75.9">VOL_DOWN</text>
<text x="166.4" y="74">SW3</text>
<text x="228.3" y="72">DAC_L</text>
<text x="228.3" y="74.5">SPK1</text>
<text x="228.3" y="77.1">GND</text>
<text x="239.5" y="72">ADKEY1</text>
<text x="242.7" y="77.1">GND</text>
<text x="243.8" y="74.5">IO2</text>
<text x="132.5" y="82.8">D7</text>
<text x="132.5" y="80.3">D6</text>
<text x="148.5" y="80.3">A0</text>
<text x="148.5" y="82.8">A1</text>
<text x="228.3" y="79.6">SPK2</text>
<text x="243.8" y="79.6">IO1</text>
<text x="132.5" y="85.3">D8</text>
<text x="132.5" y="87.9">D9</text>
<text x="142.3" y="85.7" transform="rotate(-90 142.3 85.7)">Arduino_Nano</text>
<text x="148.5" y="85.3">A2</text>
<text x="148.5" y="87.9">A3</text>
<text x="156.2" y="88.4">MODE_SEL3</text>
<text x="132.5" y="90.4">D10</text>
<text x="132.5" y="93">D11</text>
<text x="132.5" y="95.5">D12</text>
<text x="148.5" y="90.4">A4</text>
<text x="148.5" y="93">A5</text>
<text x="148.5" y="95.5">A6</text>
<text x="212.2" y="93">SPK</text>
<text x="213" y="90.5">J4</text>
<text x="250.3" y="92.3">GND</text>
<text x="132.5" y="98">D13</text>
<text x="142.2" y="101.5" transform="rotate(-90 142.2 101.5)">GND</text>
<text x="144.8" y="101.5" transform="rotate(-90 144.8 101.5)">GND</text>
<text x="148.5" y="98">A7</text>
<text x="173.4" y="99.3">GND</text>
<text x="142.3" y="113.9">GND</text>
<text x="221.4" y="116.6">VCC</text>
<text x="226.1" y="119.9">1N5819</text>
<text x="228.1" y="117.6">D1</text>
<text x="37.4" y="123.4">MODE_SEL1</text>
<text x="244.6" y="125.3">PWR</text>
<text x="244.8" y="127.6">J3</text>
<text x="57.9" y="134.9">GND</text>
<text x="233.1" y="136.8">GND</text>
<text x="37.7" y="151.3">DRV_SEL1</text>
<text x="37.7" y="165.3">DRV_SEL2</text>
<text x="64.7" y="174.8">MODE_SEL2</text>
</g>
<g font-size="1.8">
<text x="42.3" y="64.1">P3</text>
<text x="42.3" y="61.6">P1</text>
<text x="58.4" y="64.1">P4</text>
<text x="58.4" y="61.6">P2</text>
<text x="81" y="61.6">P1</text>
<text x="81" y="64.1">P3</text>
<text x="97.2" y="61.6">P2</text>
<text x="97.2" y="64.1">P4</text>
<text x="42.3" y="66.7">P5</text>
<text x="42.3" y="69.2">P7</text>
<text x="42.3" y="71.7">P9</text>
<text x="58.4" y="66.7">P6</text>
<text x="58.4" y="69.2">P8</text>
<text x="58.4" y="71.7">P10</text>
<text x="81" y="66.7">P5</text>
<text x="81" y="69.2">P7</text>
<text x="81" y="71.7">P9</text>
<text x="97.2" y="69.2">P8</text>
<text x="97.2" y="66.7">P6</text>
<text x="97.2" y="71.7">P10</text>
<text x="41.3" y="74.3">P11</text>
<text x="41.3" y="76.8">P13</text>
<text x="58.4" y="76.8">P14</text>
<text x="58.4" y="74.3">P12</text>
<text x="80" y="74.3">P11</text>
<text x="80" y="76.8">P13</text>
<text x="97.2" y="74.3">P12</text>
<text x="97.2" y="76.8">P14</text>
<text x="41.3" y="81.9">P17</text>
<text x="41.3" y="79.4">P15</text>
<text x="58.4" y="81.9">P18</text>
<text x="58.4" y="79.4">P16</text>
<text x="80" y="81.9">P17</text>
<text x="80" y="79.4">P15</text>
<text x="97.2" y="79.4">P16</text>
<text x="97.2" y="81.9">P18</text>
<text x="41.3" y="87">P21</text>
<text x="41.3" y="89.5">P23</text>
<text x="41.3" y="84.4">P19</text>
<text x="54.6" y="84.4">20* P20</text>
<text x="58.4" y="89.5">P24</text>
<text x="58.4" y="87">P22</text>
<text x="80" y="89.5">P23</text>
<text x="80" y="84.4">P19</text>
<text x="80" y="87">P21</text>
<text x="93.3" y="84.4">20* P20</text>
<text x="97.2" y="89.5">P24</text>
<text x="97.2" y="87">P22</text>
<text x="41.3" y="92.1">P25</text>
<text x="41.3" y="94.6">P27</text>
<text x="58.4" y="92.1">P26</text>
<text x="58.4" y="94.6">P28</text>
<text x="80" y="92.1">P25</text>
<text x="80" y="94.6">P27</text>
<text x="97.2" y="92.1">P26</text>
<text x="97.2" y="94.6">P28</text>
<text x="41.3" y="97.1">P29</text>
<text x="41.3" y="99.7">P31</text>
<text x="58.4" y="97.1">P30</text>
<text x="58.4" y="99.7">P32</text>
<text x="80" y="97.1">P29</text>
<text x="80" y="99.7">P31</text>
<text x="97.2" y="97.1">P30</text>
<text x="97.2" y="99.7">P32</text>
<text x="41.3" y="104.8">P35</text>
<text x="41.3" y="107.3">P37</text>
<text x="41.3" y="102.2">P33</text>
<text x="58.4" y="104.8">P36</text>
<text x="58.4" y="107.3">P38</text>
<text x="58.4" y="102.2">P34</text>
<text x="80" y="107.3">P37</text>
<text x="80" y="102.2">P33</text>
<text x="80" y="104.8">P35</text>
<text x="97.2" y="104.8">P36</text>
<text x="97.2" y="107.3">P38</text>
<text x="97.2" y="102.2">P34</text>
<text x="41.3" y="109.8">P39</text>
<text x="58.4" y="109.8">P40</text>
<text x="80" y="109.8">P39</text>
<text x="97.2" y="109.8">P40</text>
<text x="31.1" y="127">P1</text>
<text x="31.1" y="129.5">P2</text>
<text x="31.1" y="143.5">P34</text>
<text x="31.1" y="141">P20</text>
<text x="31.1" y="154.9">P16</text>
<text x="31.1" y="157.5">P10</text>
<text x="56.5" y="163.2">FLP_DRIVE_SEL</text>
<text x="31.1" y="168.9">P12</text>
<text x="31.1" y="171.4">P14</text>
<text x="31.1" y="182.9">P39</text>
</g>
<g font-size="1.8" fill="#0000c2">
<text x="163.6" y="86.5">JP4 *</text>
<text x="48.9" y="115.6">* Pin 20 when used with IDE should be removed.</text>
<text x="44.9" y="121.5">JP5 *</text>
<text x="35.6" y="129.5">IDE_GND</text>
<text x="35.6" y="127">FLP_GND</text>
<text x="126.4" y="137.2">* MODE_SEL[1-3] pins 1-2 should be linked</text>
<text x="35.6" y="143.5">/DSKCHG</text>
<text x="35.6" y="141">/STEP</text>
<text x="127.6" y="138.9">when built as IDE activity indicator. 2-3</text>
<text x="127.6" y="141">when used in floppy mode.</text>
<text x="43.6" y="149.4">JP1 **</text>
<text x="125.1" y="145.4">** With MODE_SEL[1-3] pins 2-3, built as floppy</text>
<text x="127.6" y="147.2">mode, then DRV_SEL[1-2] is used to select which</text>
<text x="127.6" y="149.2">drive to react to (1-2 for drive A, 2-3 for B).</text>
<text x="35.6" y="154.9">/MOTEB</text>
<text x="35.6" y="157.5">/MOTEA</text>
<text x="43.6" y="163.4">JP2 **</text>
<text x="35.6" y="168.9">/DRVSB</text>
<text x="35.6" y="171.4">/DRVSA</text>
<text x="72.2" y="172.9">JP3 *</text>
<text x="35.6" y="182.9">/IDE_ACTIVE</text>
</g>
</svg>
